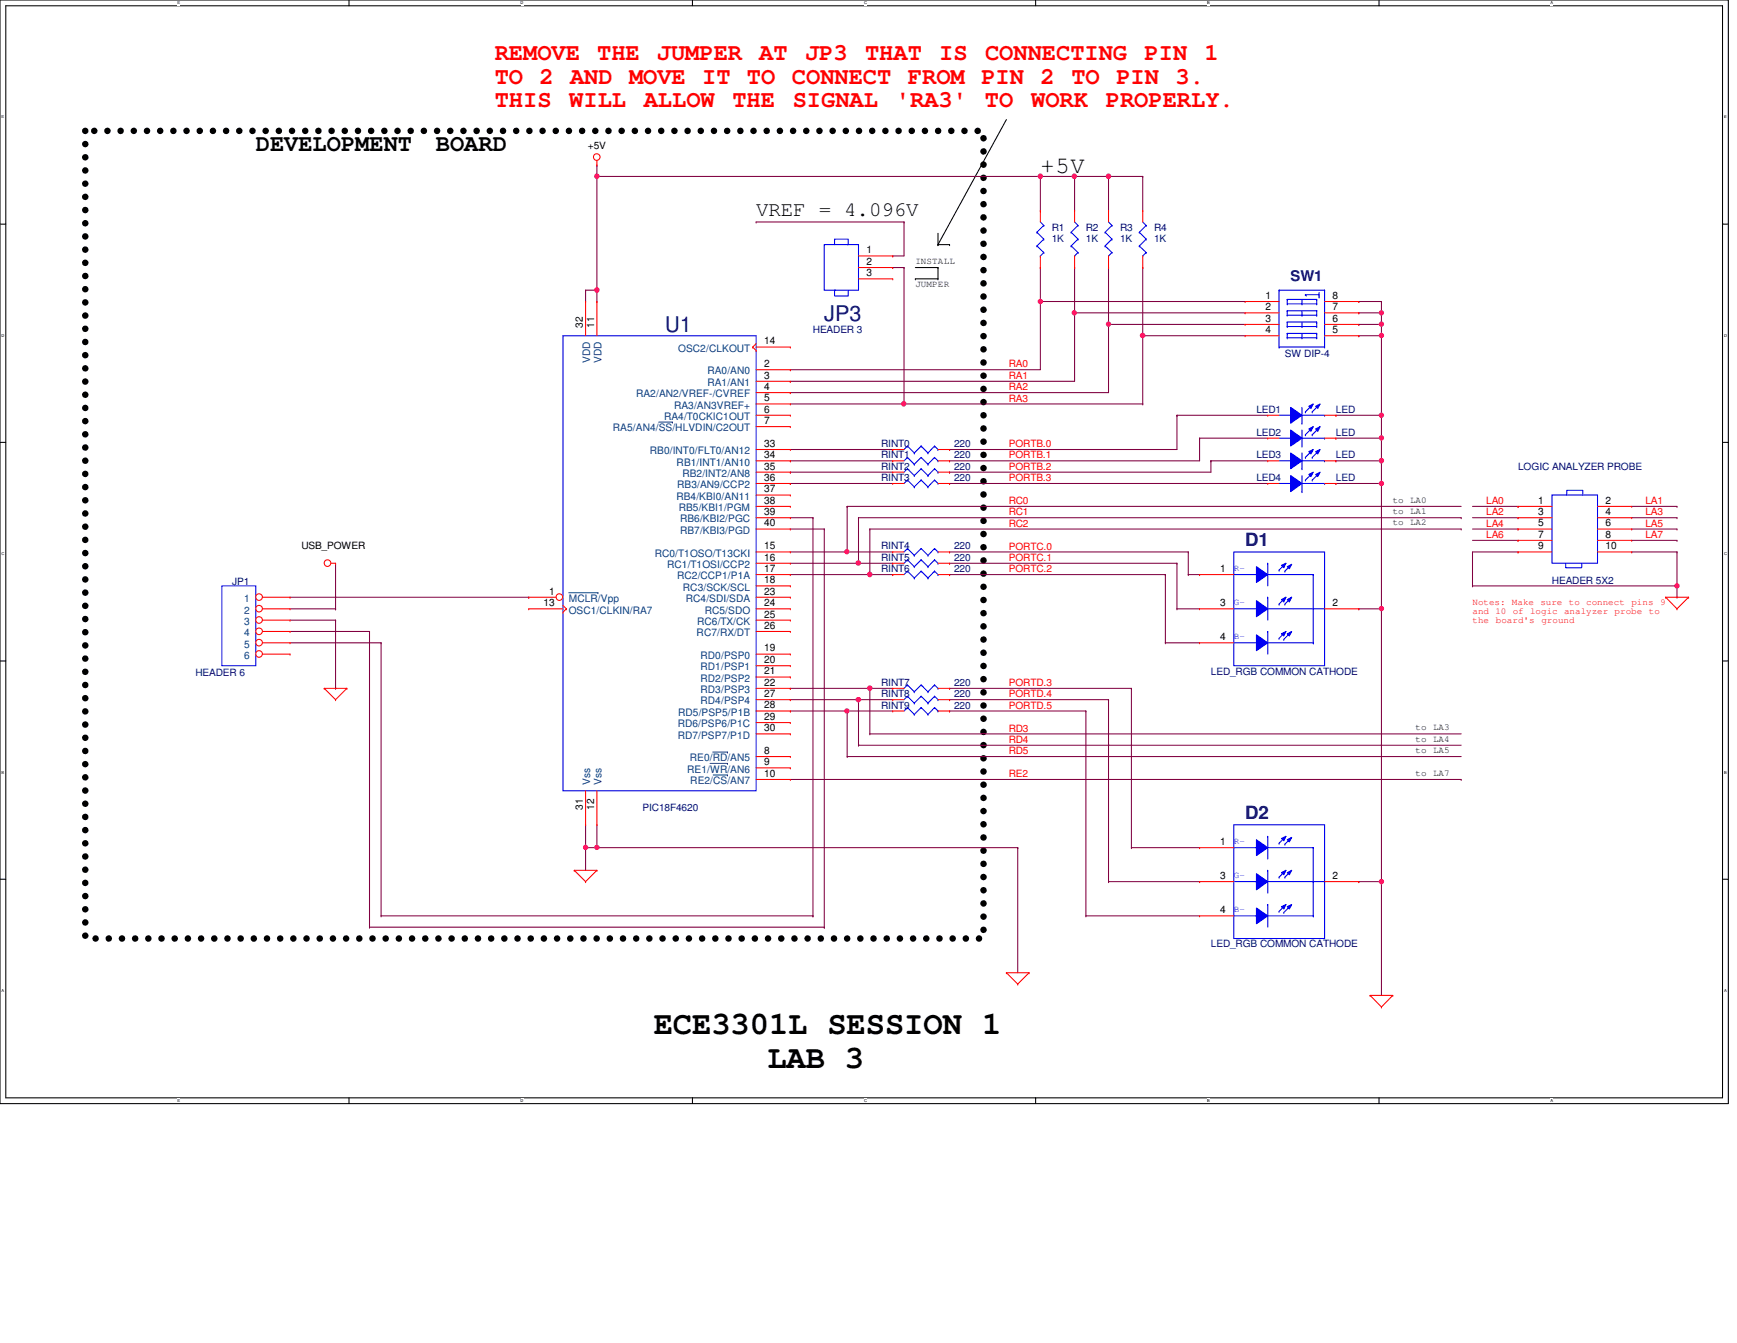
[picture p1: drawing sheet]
<svg xmlns="http://www.w3.org/2000/svg" width="279mm" height="216mm" viewBox="0 0 279 216" stroke-linecap="round" stroke-linejoin="round" font-family="sans-serif">
<path d="M0 0h278v177.4h-278zM.9 .9h276.2v175.6h-276.2z" fill="none" stroke="#000" stroke-width=".17"/>
<g fill="#fff">
<path d="M28.5 .1h.5v.7h-.5z"/>
<path d="M28.5 176.6h.5v.7h-.5z"/>
</g>
<path d="M56.1 0v.9M56.1 176.5v.9" fill="none" stroke="#000" stroke-width=".17"/>
<g fill="#fff">
<path d="M83.7 .1h.5v.7h-.5z"/>
<path d="M83.7 176.6h.5v.7h-.5z"/>
</g>
<path d="M111.4 0v.9M111.4 176.5v.9" fill="none" stroke="#000" stroke-width=".17"/>
<g fill="#fff">
<path d="M139 .1h.4v.7h-.4z"/>
<path d="M139 176.6h.4v.7h-.4z"/>
</g>
<path d="M166.6 0v.9M166.6 176.5v.9" fill="none" stroke="#000" stroke-width=".17"/>
<g fill="#fff">
<path d="M194.2 .1h.4v.7h-.4z"/>
<path d="M194.2 176.6h.4v.7h-.4z"/>
</g>
<path d="M221.8 0v.9M221.8 176.5v.9" fill="none" stroke="#000" stroke-width=".17"/>
<g fill="#fff">
<path d="M249.4 .1h.4v.7h-.4z"/>
<path d="M249.4 176.6h.4v.7h-.4z"/>
<path d="M.3 18.5h.4v.7h-.4z"/>
<path d="M277.3 18.5h.4v.7h-.4z"/>
<path d="M.3 53.6h.4v.7h-.4z"/>
<path d="M277.3 53.6h.5v.7h-.5z"/>
</g>
<path d="M0 36h.9M277.1 36h.9" fill="none" stroke="#000" stroke-width=".17"/>
<g fill="#fff">
<path d="M.3 88.6h.4v.8h-.4z"/>
<path d="M277.3 88.6h.5v.8h-.5z"/>
</g>
<path d="M0 71.1h.9M277.1 71.1h.9" fill="none" stroke="#000" stroke-width=".17"/>
<g fill="#fff">
<path d="M.3 123.8h.4v.7h-.4z"/>
<path d="M277.3 123.8h.4v.7h-.4z"/>
</g>
<path d="M0 106.3h.9M277.1 106.3h.9" fill="none" stroke="#000" stroke-width=".17"/>
<g fill="#fff">
<path d="M.3 158.9h.3v.7h-.3z"/>
<path d="M277.3 158.9h.4v.7h-.4z"/>
</g>
<g fill="none" stroke="#000" stroke-width=".17">
<path d="M161.9 19.2l-11 20.1M150.9 39.3h.1M150.9 37.5v1.8M150.9 39.3h1.8M152.7 39.3h.1M147.2 44.8h.1M147.2 43h3.7M147.2 44.8h3.7M150.9 43h.1M150.9 44.8h.1M150.9 43v1.8M0 141.4h.9"/>
<path d="M277.1 141.4h.9"/>
</g>
<path d="M13.7 21h144.5v129.9h-144.5z" fill="none" stroke="#000" stroke-width="1.1" stroke-dasharray="0 2.1"/>
<path d="M136.3 81.4h.1M136.3 88.7h.1M136.3 81.4v7.3M136.3 88.7h7.3" fill="none" stroke="#800040" stroke-width=".17"/>
<circle cx="136.2" cy="88.7" r=".34" fill="#f0f"/>
<circle cx="136.2" cy="88.7" r=".34" fill="none" stroke="#f0f" stroke-width=".17"/>
<path d="M136.3 81.4h.1M136.3 81.4h98.7M138.1 83.2h.1M138.1 83.2v7.4" fill="none" stroke="#800040" stroke-width=".17"/>
<circle cx="138.1" cy="90.5" r=".36" fill="#f0f"/>
<circle cx="138.1" cy="90.5" r=".36" fill="none" stroke="#f0f" stroke-width=".17"/>
<g fill="none" stroke="#800040" stroke-width=".17">
<path d="M138.1 90.6h5.5M138.1 83.2h96.9M139.9 85h.1M139.9 85v7.4h3.7M139.9 85h95.1M143.6 90.6h.1M143.6 92.4h.1M191.1 88.7h.1M191.1 92.4h.1M191.1 92.4h1.9M191.1 88.7v3.7M235 83.2h.1"/>
<path d="M235 85h.1M236.9 83.2h7.3M236.9 85h7.3M236.9 81.4h7.3M236.9 86.9h7.3M236.9 88.7h7.3M244.2 81.4h.1M244.2 83.2h.1M244.2 85h.1M244.2 86.9h.1M244.2 88.7h.1M262.5 83.2h7.2"/>
<path d="M262.5 85h7.2M262.5 81.4h7.2M262.5 86.9h7.2M262.5 88.7h7.2M269.7 81.4h.1M269.7 83.2h.1M269.7 85h.1M269.7 86.9h.1M269.7 88.7h.1M269.7 94.2h.1M269.7 88.7v5.5"/>
</g>
<circle cx="269.7" cy="94.2" r=".34" fill="#f0f"/>
<circle cx="269.7" cy="94.2" r=".34" fill="none" stroke="#f0f" stroke-width=".17"/>
<path d="M236.9 94.2h.1M236.9 88.7v5.5M236.9 94.2h32.8M269.7 94.2h.1M269.7 96h.1M269.7 94.2v1.8M127.1 110.7h.1M127.1 110.7h12.8" fill="none" stroke="#800040" stroke-width=".17"/>
<circle cx="139.9" cy="110.6" r=".35" fill="#f0f"/>
<circle cx="139.9" cy="110.6" r=".35" fill="none" stroke="#f0f" stroke-width=".17"/>
<g fill="none" stroke="#800040" stroke-width=".17">
<path d="M94.2 46.7h.1M94.2 46.7v1.8M96 48.5h.1M96 46.7v1.8M167.3 48.5h.1M167.3 48.5h33M172.8 50.3h.1M172.8 50.3h27.5M178.3 52.2h.1M178.3 52.2h22M183.8 54h.1M183.8 54h16.5"/>
<path d="M46.7 97.9h7.3M54 97.9h.1M132.6 85v64.1M46.7 103.3h14.6M59.4 101.5v47.6M61.3 103.3h.1M61.3 103.3v43.9M127.1 112.5h.1M127.1 114.3h.1M127.1 112.5h11M127.1 114.3h9.2M94.2 136.3h.1"/>
<path d="M94.2 132.6v3.7M96 136.3h.1M96 132.6v3.7M163.7 136.3h.1M163.7 136.3v20.1M59.4 149.1h.1M61.3 147.2h.1M61.3 147.2h69.5M130.8 147.2h.1M132.6 149.1h.1"/>
</g>
<circle cx="94.2" cy="136.2" r=".34" fill="#f0f"/>
<circle cx="94.2" cy="136.2" r=".34" fill="none" stroke="#f0f" stroke-width=".17"/>
<g fill="none" stroke="#800040" stroke-width=".17">
<path d="M94.2 46.7h1.8M96 46.7h.1M46.7 99.7h7.3M46.7 96h38.3M54 99.7h.1M54 97.9h.1M54 90.6v7.3M54 99.7v11M85 96h.1M127.1 83.2h3.7M127.1 85h5.5M130.8 83.2h.1"/>
<path d="M130.8 83.2v64M132.6 85h.1M46.7 101.5h12.7M54 110.7h.1M59.4 101.5h.1M94.2 136.3h69.5M96 136.3h.1M163.7 136.3h.1M59.4 149.1h73.2M130.8 147.2h.1M132.6 149.1h.1"/>
</g>
<circle cx="96" cy="136.2" r=".34" fill="#f0f"/>
<circle cx="96" cy="136.2" r=".34" fill="none" stroke="#f0f" stroke-width=".17"/>
<path d="M127.1 92.4h12.8M139.9 92.4h.1M152.7 88.7h.1M152.7 88.7h38.4" fill="none" stroke="#800040" stroke-width=".17"/>
<circle cx="139.9" cy="92.3" r=".35" fill="#f0f"/>
<circle cx="139.9" cy="92.3" r=".35" fill="none" stroke="#f0f" stroke-width=".17"/>
<path d="M96 28.4h.1M96 28.4v18.3M127.1 88.7h9.2M127.1 90.6h11M136.3 88.7h.1M138.1 90.6h.1M152.7 92.4h.1M152.7 90.6h.1M152.7 92.4h34.8M152.7 90.6h36.6M218.6 97.9h.1M218.6 97.9h3.6" fill="none" stroke="#800040" stroke-width=".17"/>
<circle cx="96" cy="46.6" r=".35" fill="#f0f"/>
<circle cx="96" cy="46.6" r=".35" fill="none" stroke="#f0f" stroke-width=".17"/>
<g fill="none" stroke="#800040" stroke-width=".17">
<path d="M127.1 74.1h.1M127.1 77.7h.1M127.1 72.3h16.5M127.1 74.1h16.5M127.1 77.7h16.5M143.6 72.3h.1M152.7 72.3h.1M152.7 77.7h.1M152.7 72.3h36.6M152.7 77.7h51.2M214.9 70.4h.1M214.9 77.7h.1"/>
<path d="M214.9 74.1h.1M214.9 70.4h7.3M214.9 77.7h7.3M222.2 70.4h.1M222.2 70.4v3.7h-7.3"/>
</g>
<circle cx="222.2" cy="74.1" r=".35" fill="#f0f"/>
<circle cx="222.2" cy="74.1" r=".35" fill="none" stroke="#f0f" stroke-width=".17"/>
<path d="M152.7 75.9h.1M152.7 75.9h42.1M193 70.4h.1M193 70.4h10.9M214.9 66.8h.1M214.9 66.8h7.3M222.2 74.1h.1M222.2 66.8h.1M222.2 66.8v3.6M222.2 74.1v3.6" fill="none" stroke="#800040" stroke-width=".17"/>
<circle cx="222.2" cy="70.4" r=".34" fill="#f0f"/>
<circle cx="222.2" cy="70.4" r=".34" fill="none" stroke="#f0f" stroke-width=".17"/>
<circle cx="222.2" cy="66.8" r=".34" fill="#f0f"/>
<circle cx="222.2" cy="66.8" r=".34" fill="none" stroke="#f0f" stroke-width=".17"/>
<path d="M218.6 48.5h.1M218.6 52.2h.1M218.6 54h.1M218.6 50.3h.1M218.6 48.5h3.6M218.6 52.2h3.6M218.6 54h3.6M222.2 48.5h.1M222.2 48.5v1.8h-3.6M127.1 75.9h.1M127.1 75.9h16.5" fill="none" stroke="#800040" stroke-width=".17"/>
<circle cx="222.2" cy="50.3" r=".34" fill="#f0f"/>
<circle cx="222.2" cy="50.3" r=".34" fill="none" stroke="#f0f" stroke-width=".17"/>
<path d="M167.3 48.5h.1M167.3 48.5v10.9M172.8 50.3h.1M172.8 50.3v11M178.3 52.2h.1M178.3 52.2v10.9M183.8 54h.1M183.8 54v10.9M222.2 50.3h.1M222.2 52.2h.1M222.2 50.3v3.7" fill="none" stroke="#800040" stroke-width=".17"/>
<circle cx="222.2" cy="53.9" r=".34" fill="#f0f"/>
<circle cx="222.2" cy="53.9" r=".34" fill="none" stroke="#f0f" stroke-width=".17"/>
<circle cx="222.2" cy="52.1" r=".34" fill="#f0f"/>
<circle cx="222.2" cy="52.1" r=".34" fill="none" stroke="#f0f" stroke-width=".17"/>
<path d="M167.3 28.4h.1M167.3 28.4v5.5M167.3 28.4h11M172.8 28.4h.1M172.8 28.4v5.5" fill="none" stroke="#800040" stroke-width=".17"/>
<circle cx="178.3" cy="28.3" r=".35" fill="#f0f"/>
<circle cx="178.3" cy="28.3" r=".35" fill="none" stroke="#f0f" stroke-width=".17"/>
<circle cx="172.8" cy="28.3" r=".35" fill="#f0f"/>
<circle cx="172.8" cy="28.3" r=".35" fill="none" stroke="#f0f" stroke-width=".17"/>
<g fill="none" stroke="#800040" stroke-width=".17">
<path d="M178.3 28.4h.1M178.3 28.4v5.5M178.3 28.4h5.5M183.8 28.4h.1M183.8 28.4v5.5M127.1 59.4h.1M127.1 59.4h40.2M222.2 54h.1M222.2 54v12.8M127.1 61.3h.1M127.1 63.1h.1M127.1 61.3h45.7"/>
<path d="M127.1 63.1h51.2M127.1 64.9h18.3M145.4 64.9h.1"/>
</g>
<circle cx="145.4" cy="64.9" r=".35" fill="#f0f"/>
<circle cx="145.4" cy="64.9" r=".35" fill="none" stroke="#f0f" stroke-width=".17"/>
<path d="M222.2 77.7h.1M222.2 77.7v20.2" fill="none" stroke="#800040" stroke-width=".17"/>
<circle cx="222.2" cy="97.8" r=".34" fill="#f0f"/>
<circle cx="222.2" cy="97.8" r=".34" fill="none" stroke="#f0f" stroke-width=".17"/>
<circle cx="222.2" cy="77.7" r=".34" fill="#f0f"/>
<circle cx="222.2" cy="77.7" r=".34" fill="none" stroke="#f0f" stroke-width=".17"/>
<g fill="none" stroke="#800040" stroke-width=".17">
<path d="M178.3 43h.1M178.3 43v9.2M152.7 74.1h.1M189.3 66.8h.1M189.3 66.8v5.5M189.3 66.8h14.6M193 70.4h.1M193 70.4v3.7h-40.3M194.8 74.1h.1M194.8 74.1v1.8M194.8 74.1h9.1M187.5 92.4h.1"/>
<path d="M187.5 92.4v10.9M189.3 90.6h.1M189.3 97.9h.1M189.3 90.6v7.3M189.3 97.9h3.7M187.5 103.3h.1M187.5 103.3h5.5"/>
</g>
<circle cx="178.3" cy="52.1" r=".34" fill="#f0f"/>
<circle cx="178.3" cy="52.1" r=".34" fill="none" stroke="#f0f" stroke-width=".17"/>
<path d="M172.8 43h.1M172.8 43v7.3" fill="none" stroke="#800040" stroke-width=".17"/>
<circle cx="172.8" cy="50.3" r=".34" fill="#f0f"/>
<circle cx="172.8" cy="50.3" r=".34" fill="none" stroke="#f0f" stroke-width=".17"/>
<path d="M183.8 43h.1M183.8 43v11" fill="none" stroke="#800040" stroke-width=".17"/>
<circle cx="183.8" cy="53.9" r=".36" fill="#f0f"/>
<circle cx="183.8" cy="53.9" r=".36" fill="none" stroke="#f0f" stroke-width=".17"/>
<path d="M167.3 43h.1M167.3 43v5.5" fill="none" stroke="#800040" stroke-width=".17"/>
<circle cx="167.3" cy="48.5" r=".34" fill="#f0f"/>
<circle cx="167.3" cy="48.5" r=".34" fill="none" stroke="#f0f" stroke-width=".17"/>
<path d="M96 28.4h.1M96 28.4h71.3" fill="none" stroke="#800040" stroke-width=".17"/>
<circle cx="167.3" cy="28.3" r=".35" fill="#f0f"/>
<circle cx="167.3" cy="28.3" r=".35" fill="none" stroke="#f0f" stroke-width=".17"/>
<circle cx="96" cy="28.3" r=".35" fill="#f0f"/>
<circle cx="96" cy="28.3" r=".35" fill="none" stroke="#f0f" stroke-width=".17"/>
<path d="M96 26.5h.1M96 26.5v1.9M222.2 97.9h.1M222.2 97.9v62.1M94.2 136.3h.1M94.2 136.3v3.6M218.6 141.7h.1M218.6 141.7h3.6M222.2 141.7h.1" fill="none" stroke="#800040" stroke-width=".17"/>
<circle cx="222.2" cy="141.7" r=".34" fill="#f0f"/>
<circle cx="222.2" cy="141.7" r=".34" fill="none" stroke="#f0f" stroke-width=".17"/>
<g fill="none" stroke="#800040" stroke-width=".17">
<path d="M138.1 119.8h.1M138.1 112.5h.1M138.1 119.8h96.9M138.1 112.5h5.5M139.9 118h.1M139.9 110.7h.1M139.9 118h95.1M139.9 110.7h3.7M174.7 114.3h.1M174.7 114.3v32.9M136.3 121.6h.1M136.3 121.6h98.7"/>
<path d="M182 136.3h.1M182 136.3h11M174.7 147.2h.1M174.7 147.2h18.3M178.3 141.7h.1M178.3 141.7h14.7"/>
</g>
<circle cx="138.1" cy="112.5" r=".36" fill="#f0f"/>
<circle cx="138.1" cy="112.5" r=".36" fill="none" stroke="#f0f" stroke-width=".17"/>
<path d="M136.3 114.3h.1M136.3 114.3h7.3" fill="none" stroke="#800040" stroke-width=".17"/>
<circle cx="136.2" cy="114.3" r=".34" fill="#f0f"/>
<circle cx="136.2" cy="114.3" r=".34" fill="none" stroke="#f0f" stroke-width=".17"/>
<g fill="none" stroke="#800040" stroke-width=".17">
<path d="M121.6 35.7h.1M121.6 35.7h23.8M145.4 35.7h.1M145.4 35.7v5.4h-1.8M143.6 41.1h.1M143.6 43h.1M143.6 43h1.8M145.4 43h.1M145.4 43v21.9h38.4M183.8 64.9h.1M136.3 114.3h.1M136.3 114.3v7.3"/>
<path d="M138.1 112.5h.1M138.1 112.5v7.3M139.9 110.7h.1M139.9 110.7v7.3M152.7 110.7h.1M152.7 114.3h.1M152.7 112.5h.1M152.7 110.7h29.3M152.7 114.3h22M152.7 112.5h25.6M178.3 112.5h.1M178.3 112.5v29.2"/>
<path d="M182 110.7h.1M182 110.7v25.6M127.1 125.3h107.9M235 125.3h.1"/>
</g>
<g fill="none" stroke="#f00" stroke-width=".17">
<path d="M96 26.5h.1M96 25.8v.7M138.1 41.1h5.5M138.1 43h5.5M138.1 44.8h5.5M143.6 41.1h.1M143.6 43h.1M143.6 44.8h.1M200.3 48.5h.1M200.3 50.3h.1M200.3 52.2h.1M200.3 54h.1"/>
<path d="M200.3 48.5h5.4M200.3 50.3h5.4M200.3 52.2h5.4M200.3 54h5.4M213.1 48.5h5.5M213.1 50.3h5.5M213.1 52.2h5.5M213.1 54h5.5M218.6 48.5h.1M218.6 50.3h.1M218.6 52.2h.1M218.6 54h.1"/>
<path d="M143.6 74.1h.1M143.6 74.1h1.8M150.9 74.1h1.8M152.7 74.1h.1M53.3 90.6h.7M54 90.6h.1M267.9 96h.1M267.9 96h3.7M267.9 96l1.8 1.9M269.7 97.9h.1M271.6 96h.1M271.6 96l-1.9 1.9"/>
<path d="M52.2 110.7h.1M52.2 110.7h3.6M52.2 110.7l1.8 1.8M54 112.5h.1M55.8 110.7h.1M55.8 110.7l-1.8 1.8M143.6 114.3h.1M143.6 114.3h1.8M150.9 114.3h1.8M152.7 114.3h.1M92.4 139.9h.1M92.4 139.9h3.6"/>
<path d="M92.4 139.9l1.8 1.8M96 139.9h.1M96 139.9l-1.8 1.8M94.2 141.7h.1M161.9 156.4h.1M161.9 156.4h3.6M161.9 156.4l1.8 1.8M163.7 158.2h.1M165.5 156.4h.1M165.5 156.4l-1.8 1.8M220.4 160h.1M220.4 160h3.6"/>
<path d="M220.4 160l1.8 1.9M222.2 161.9h.1M224 160h.1M224 160l-1.8 1.9"/>
<circle cx="96" cy="25.2" r=".54"/>
<circle cx="52.7" cy="90.5" r=".54"/>
</g>
<g fill="none" stroke="#00f" stroke-width=".17">
<path d="M132.6 39.3h5.5v7.4h-5.5zM134.2 39.3v-.9h2.2v.9h-.1M134.5 46.7h-.3v.9h2.2v-.9M205.7 55.8h.1M205.7 46.7h.1M205.7 46.7v9.1M205.7 55.8h7.4M205.7 46.7h7.4M207.1 48.9h.1M207.1 48.1h.1M207.1 50.7h.1M207.1 50h.1"/>
<path d="M207.1 52.5h.1M207.1 51.8h.1M207.1 54.3h.1M207.1 53.6h.1M207.1 48.1h4.7M207.1 48.9h4.7M207.1 48.1v.8M207.1 50v.7M207.1 51.8v.7M207.1 53.6v.7M207.1 50h4.7M207.1 50.7h4.7"/>
<path d="M207.1 51.8h4.7M207.1 52.5h4.7M207.1 53.6h4.7M207.1 54.3h4.7M209.4 48.9h.1M209.4 50.7h.1M209.4 52.5h.1M209.4 54.3h.1M209.4 48.1v.8M209.4 50v.7M209.4 51.8v.7M209.4 53.6v.7"/>
<path d="M210 47.4h.1M210 47.4l.1 .2M210 47.4h2.2M211.8 48.1h.1M211.8 48.9h.1M211.8 50h.1M211.8 50.7h.1M211.8 51.8h.1M211.8 52.5h.1M211.8 53.6h.1M211.8 54.3h.1M211.8 48.1v.8"/>
<path d="M211.8 50v.7M211.8 51.8v.7M211.8 53.6v.7M212.2 47.4h.1M212.2 47.8h.1M212.2 47v.8M213.1 55.8h.1M213.1 46.7h.1M213.1 46.7v9.1M146 73.5h.1M146 73.5l-.6 .6M146 73.5l1.1 1.1"/>
<path d="M147.1 74.6h.1M148.2 73.5h.1M148.2 73.5l-1.1 1.1M148.2 73.5l1.1 1.1M149.3 74.6h.1M150.3 73.5h.1M150.3 73.5l-1 1.1M150.3 73.5l.6 .6M150.9 74.1h.1M205.7 74.1h1.9M207.6 74.1h.1M209.4 75.4h.1"/>
<path d="M209.4 72.8v2.6M209.4 74.1h3.7M213.1 74.1h.1M146 113.7h.1M146 113.7l-.6 .6M146 113.7l1.1 1.2M147.1 114.9h.1M148.2 113.7h.1M148.2 113.7l-1.1 1.2M148.2 113.7l1.1 1.2M149.3 114.9h.1M150.3 113.7h.1"/>
<path d="M150.3 113.7l-1 1.2M150.3 113.7l.6 .6M150.9 114.3h.1"/>
</g>
<path d="M207.6 72.8l1.8 1.3-1.8 1.3z" fill-rule="evenodd" fill="#00f"/>
<path d="M207.6 72.8l1.8 1.3-1.8 1.3z" fill="none" stroke="#00f" stroke-width=".17"/>
<path d="M211.6 72.6l.7-.3-.3 .7z" fill-rule="evenodd" fill="#00f"/>
<path d="M211.6 72.6l.7-.3-.3 .7z" fill="none" stroke="#00f" stroke-width=".17"/>
<path d="M210.5 72.6l.7-.3-.3 .7z" fill-rule="evenodd" fill="#00f"/>
<path d="M210 73.5h.1M210.5 72.6l.7-.3-.3 .7zM211.1 73.5h.1M211.1 72.4l-1.1 1.1M212.2 72.4l-1.1 1.1M35.7 94.2h5.4v12.8h-5.4z" fill="none" stroke="#00f" stroke-width=".17"/>
<path d="M203.9 74.1h.1M203.9 74.1h1.8M213.1 74.1h1.8M214.9 74.1h.1" fill="none" stroke="#f00" stroke-width=".17"/>
<circle cx="41.7" cy="96" r=".54" fill="#fff"/>
<g fill="none" stroke="#f00" stroke-width=".17">
<path d="M42.2 96h4.5M46.7 96h.1"/>
<circle cx="41.7" cy="96" r=".54"/>
</g>
<circle cx="41.7" cy="97.8" r=".54" fill="#fff"/>
<g fill="none" stroke="#f00" stroke-width=".17">
<path d="M42.2 97.9h4.5M46.7 97.9h.1"/>
<circle cx="41.7" cy="97.8" r=".54"/>
</g>
<circle cx="41.7" cy="99.7" r=".54" fill="#fff"/>
<g fill="none" stroke="#f00" stroke-width=".17">
<path d="M42.2 99.7h4.5M46.7 99.7h.1"/>
<circle cx="41.7" cy="99.7" r=".54"/>
</g>
<circle cx="41.7" cy="101.5" r=".54" fill="#fff"/>
<g fill="none" stroke="#f00" stroke-width=".17">
<path d="M42.2 101.5h4.5M46.7 101.5h.1"/>
<circle cx="41.7" cy="101.5" r=".54"/>
</g>
<circle cx="41.7" cy="103.3" r=".54" fill="#fff"/>
<g fill="none" stroke="#f00" stroke-width=".17">
<path d="M42.2 103.3h4.5M46.7 103.3h.1"/>
<circle cx="41.7" cy="103.3" r=".54"/>
</g>
<circle cx="41.7" cy="105.1" r=".54" fill="#fff"/>
<g fill="none" stroke="#f00" stroke-width=".17">
<path d="M143.6 77.7h.1M143.6 75.9h.1M143.6 72.3h.1M143.6 77.7h1.8M143.6 75.9h1.8M143.6 72.3h1.8M150.9 77.7h1.8M150.9 75.9h1.8M150.9 72.3h1.8M152.7 77.7h.1M152.7 75.9h.1M152.7 72.3h.1"/>
<path d="M42.2 105.2h4.5M46.7 105.2h.1"/>
<circle cx="41.7" cy="105.1" r=".54"/>
</g>
<g fill="none" stroke="#00f" stroke-width=".17">
<path d="M146 77.2h.1M146 75.4h.1M146 71.7h.1M146 77.2l-.6 .5M146 77.2l1.1 1.1M146 75.4l-.6 .5M146 75.4l1.1 1.1M146 71.7l-.6 .6M146 71.7l1.1 1.1M147.1 78.3h.1M147.1 76.5h.1M147.1 72.8h.1"/>
<path d="M148.2 77.2h.1M148.2 75.4h.1M148.2 71.7h.1M148.2 77.2l-1.1 1.1M148.2 77.2l1.1 1.1M148.2 75.4l-1.1 1.1M148.2 75.4l1.1 1.1M148.2 71.7l-1.1 1.1M148.2 71.7l1.1 1.1M149.3 78.3h.1M149.3 76.5h.1M149.3 72.8h.1"/>
<path d="M150.3 77.2h.1M150.3 75.4h.1M150.3 71.7h.1M150.3 77.2l-1 1.1M150.3 77.2l.6 .5M150.3 75.4l-1 1.1M150.3 75.4l.6 .5M150.3 71.7l-1 1.1M150.3 71.7l.6 .6M150.9 77.7h.1M150.9 75.9h.1M150.9 72.3h.1"/>
</g>
<path d="M202.1 91.1l1.8 1.3-1.8 1.2z" fill-rule="evenodd" fill="#00f"/>
<path d="M202.1 91.1l1.8 1.3-1.8 1.2z" fill="none" stroke="#00f" stroke-width=".17"/>
<path d="M206.1 90.9l.7-.3-.3 .7z" fill-rule="evenodd" fill="#00f"/>
<path d="M205.7 91.7h.1M206.1 90.9l.7-.3-.3 .7zM206.8 90.6l-1.1 1.1" fill="none" stroke="#00f" stroke-width=".17"/>
<path d="M207.1 91.1l.7-.4-.4 .7z" fill-rule="evenodd" fill="#00f"/>
<path d="M198.5 92.4h12.7M203.9 90.6h.1M203.9 90.6v3.6M207.1 91.1l.7-.4-.4 .7zM211.2 92.4h.1M205.7 102.6h.1M206.8 101.5l-1.1 1.1" fill="none" stroke="#00f" stroke-width=".17"/>
<path d="M202.1 96.6l1.8 1.3-1.8 1.2z" fill-rule="evenodd" fill="#00f"/>
<path d="M202.1 96.6l1.8 1.3-1.8 1.2z" fill="none" stroke="#00f" stroke-width=".17"/>
<path d="M202.1 102.1l1.8 1.2-1.8 1.3z" fill-rule="evenodd" fill="#00f"/>
<path d="M198.5 97.9h12.7M206.7 97.1h.1M207.8 96l-1.1 1.1M211.2 97.9h.1M198.5 103.3h12.7M202.1 102.1l1.8 1.2-1.8 1.3zM206.5 102.8h.1M207.6 101.7l-1.1 1.1M211.2 103.3h.1" fill="none" stroke="#00f" stroke-width=".17"/>
<path d="M206.1 96.4l.7-.4-.3 .8z" fill-rule="evenodd" fill="#00f"/>
<path d="M206.1 96.4l.7-.4-.3 .8z" fill="none" stroke="#00f" stroke-width=".17"/>
<path d="M207.1 96.4l.7-.4-.4 .8z" fill-rule="evenodd" fill="#00f"/>
<path d="M207.1 96.4l.7-.4-.4 .8z" fill="none" stroke="#00f" stroke-width=".17"/>
<path d="M206.1 101.9l.7-.4-.3 .7z" fill-rule="evenodd" fill="#00f"/>
<path d="M206.1 101.9l.7-.4-.3 .7z" fill="none" stroke="#00f" stroke-width=".17"/>
<path d="M207.1 101.9l.7-.4-.4 .7z" fill-rule="evenodd" fill="#00f"/>
<g fill="none" stroke="#00f" stroke-width=".17">
<path d="M205.7 77.7h1.9M207.6 77.7h.1M209.4 79h.1M209.4 76.5v2.5M209.4 77.7h3.7M213.1 77.7h.1M198.5 88.7h14.6v18.3h-14.6zM203.9 96h.1M203.9 96v3.7M205.7 97.1h.1M206.7 91.8h.1M206.8 96l-1.1 1.1"/>
<path d="M207.8 90.7l-1.1 1.1M211.2 92.4v10.9M211.2 97.9h1.9M213.1 97.9h.1M203.9 101.5h.1M203.9 101.5v3.7M207.1 101.9l.7-.4-.4 .7zM211.2 103.3h.1"/>
</g>
<path d="M193 92.4h.1M193 97.9h.1M193 92.4h5.5M193 97.9h5.5M213.1 97.9h5.5M218.6 97.9h.1M193 103.3h.1M193 103.3h5.5" fill="none" stroke="#f00" stroke-width=".17"/>
<path d="M207.6 76.5l1.8 1.2-1.8 1.3z" fill-rule="evenodd" fill="#00f"/>
<path d="M207.6 76.5l1.8 1.2-1.8 1.3z" fill="none" stroke="#00f" stroke-width=".17"/>
<path d="M211.6 76.3l.7-.4-.3 .7z" fill-rule="evenodd" fill="#00f"/>
<path d="M211.6 76.3l.7-.4-.3 .7z" fill="none" stroke="#00f" stroke-width=".17"/>
<path d="M210.5 76.3l.7-.4-.3 .7z" fill-rule="evenodd" fill="#00f"/>
<g fill="none" stroke="#00f" stroke-width=".17">
<path d="M210 77.2h.1M210.5 76.3l.7-.4-.3 .7zM211.1 77.2h.1M211.1 76.1l-1.1 1.1M212.2 76.1l-1.1 1.1M146 91.8h.1M146 91.8l-.6 .6M146 91.8l1.1 1.1M147.1 92.9h.1M148.2 91.8h.1M148.2 91.8l-1.1 1.1M148.2 91.8l1.1 1.1"/>
<path d="M149.3 92.9h.1M150.3 91.8h.1M150.3 91.8l-1 1.1M150.3 91.8l.6 .6M150.9 92.4h.1"/>
</g>
<path d="M203.9 77.7h.1M203.9 77.7h1.8M213.1 77.7h1.8M214.9 77.7h.1M143.6 92.4h.1M143.6 92.4h1.8M150.9 92.4h1.8M152.7 92.4h.1" fill="none" stroke="#f00" stroke-width=".17"/>
<path d="M202.1 135l1.8 1.3-1.8 1.2z" fill-rule="evenodd" fill="#00f"/>
<path d="M202.1 135l1.8 1.3-1.8 1.2z" fill="none" stroke="#00f" stroke-width=".17"/>
<path d="M206.1 134.8l.7-.3-.3 .7z" fill-rule="evenodd" fill="#00f"/>
<path d="M205.7 135.6h.1M206.1 134.8l.7-.3-.3 .7zM206.8 134.5l-1.1 1.1" fill="none" stroke="#00f" stroke-width=".17"/>
<path d="M207.1 135l.7-.4-.4 .7z" fill-rule="evenodd" fill="#00f"/>
<path d="M198.5 136.3h12.7M203.9 134.5h.1M203.9 134.5v3.6M207.1 135l.7-.4-.4 .7zM211.2 136.3h.1M205.7 146.5h.1M206.8 145.4l-1.1 1.1" fill="none" stroke="#00f" stroke-width=".17"/>
<path d="M202.1 140.5l1.8 1.2-1.8 1.3z" fill-rule="evenodd" fill="#00f"/>
<path d="M202.1 140.5l1.8 1.2-1.8 1.3z" fill="none" stroke="#00f" stroke-width=".17"/>
<path d="M202.1 146l1.8 1.2-1.8 1.3z" fill-rule="evenodd" fill="#00f"/>
<path d="M207.8 139.9l-1.1 1.1M198.5 141.7h12.7M198.5 147.2h12.7M202.1 146l1.8 1.2-1.8 1.3zM206.5 146.7h.1M206.7 141h.1M207.6 145.6l-1.1 1.1M211.2 141.7h.1M211.2 147.2h.1" fill="none" stroke="#00f" stroke-width=".17"/>
<path d="M206.1 140.3l.7-.4-.3 .7z" fill-rule="evenodd" fill="#00f"/>
<path d="M206.1 140.3l.7-.4-.3 .7z" fill="none" stroke="#00f" stroke-width=".17"/>
<path d="M207.1 140.3l.7-.4-.4 .7z" fill-rule="evenodd" fill="#00f"/>
<path d="M207.1 140.3l.7-.4-.4 .7z" fill="none" stroke="#00f" stroke-width=".17"/>
<path d="M206.1 145.8l.7-.4-.3 .7z" fill-rule="evenodd" fill="#00f"/>
<path d="M206.1 145.8l.7-.4-.3 .7z" fill="none" stroke="#00f" stroke-width=".17"/>
<path d="M207.1 145.8l.7-.4-.4 .7z" fill-rule="evenodd" fill="#00f"/>
<g fill="none" stroke="#00f" stroke-width=".17">
<path d="M90.6 54h31v73.1h-31zM198.5 132.6h14.6v18.3h-14.6zM203.9 139.9h.1M203.9 139.9v3.7M206.7 135.7h.1M206.8 139.9l-1.1 1.1M207.8 134.6l-1.1 1.1M211.2 136.3v10.9M203.9 145.4h.1M203.9 145.4v3.7M205.7 141h.1M207.1 145.8l.7-.4-.4 .7z"/>
<path d="M211.2 147.2h.1M211.2 141.7h1.9M213.1 141.7h.1"/>
</g>
<path d="M193 136.3h.1M193 136.3h5.5M193 141.7h.1M193 147.2h.1M193 141.7h5.5M193 147.2h5.5M213.1 141.7h5.5M218.6 141.7h.1" fill="none" stroke="#f00" stroke-width=".17"/>
<circle cx="90" cy="96" r=".54" fill="#fff"/>
<g fill="none" stroke="#f00" stroke-width=".17">
<path d="M167.3 33.9h.1M167.3 33.9v1.8M172.8 33.9h.1M172.8 33.9v1.8M178.3 33.9h.1M178.3 33.9v1.8M94.2 48.5h.1M94.2 48.5v5.5M96 48.5h.1M96 48.5v5.5M121.1 55.8h.1M121.1 55.8l.5 .5"/>
<path d="M121.6 56.3h.1M121.6 59.4h5.5M121.6 55.2l-.5 .6M121.6 55.8h5.5M127.1 59.4h.1M127.1 55.8h.1M167.3 43h.1M167.3 41.1v1.9M172.8 43h.1M172.8 41.1v1.9M178.3 43h.1M178.3 41.1v1.9"/>
<path d="M121.6 61.3h5.5M121.6 63.1h5.5M121.6 64.9h5.5M121.6 66.8h5.5M121.6 68.6h5.5M121.6 72.3h5.5M121.6 74.1h5.5M121.6 75.9h5.5M121.6 77.7h5.5M121.6 79.6h5.5M127.1 61.3h.1M127.1 63.1h.1"/>
<path d="M127.1 64.9h.1M127.1 66.8h.1M127.1 68.6h.1M127.1 72.3h.1M127.1 74.1h.1M127.1 75.9h.1M127.1 77.7h.1M127.1 79.6h.1M85 96h.1M85 97.9h.1M85 96h4.5M85 97.9h5.6"/>
<path d="M90.6 98.4h.1M90.6 97.3l.5 .6M91.1 97.9h.1M91.1 97.9l-.5 .5M121.6 96h5.5M121.6 97.9h5.5M121.6 81.4h5.5M121.6 83.2h5.5M121.6 85h5.5M121.6 99.7h5.5M121.6 94.2h5.5M121.6 92.4h5.5"/>
<path d="M121.6 90.6h5.5M121.6 88.7h5.5M127.1 81.4h.1M127.1 83.2h.1M127.1 85h.1M127.1 99.7h.1M127.1 97.9h.1M127.1 96h.1M127.1 94.2h.1M127.1 92.4h.1M127.1 90.6h.1M127.1 88.7h.1"/>
<path d="M143.6 90.6h.1M143.6 88.7h.1M143.6 90.6h1.8M143.6 88.7h1.8M150.9 90.6h1.8M150.9 88.7h1.8M152.7 90.6h.1M152.7 88.7h.1M244.2 81.4h.1M244.2 83.2h.1M244.2 85h.1M244.2 86.9h.1"/>
<path d="M244.2 88.7h.1M244.2 81.4h5.4M244.2 83.2h5.4M244.2 85h5.4M244.2 88.7h5.4M244.2 86.9h5.4M257 81.4h5.5M257 83.2h5.5M257 85h5.5M257 88.7h5.5M257 86.9h5.5M262.5 81.4h.1"/>
<path d="M262.5 83.2h.1M262.5 85h.1M262.5 86.9h.1M262.5 88.7h.1M121.6 105.2h5.5M121.6 107h5.5M121.6 108.8h5.5M121.6 110.7h5.5M121.6 112.5h5.5M121.6 114.3h5.5M121.6 116.2h5.5M121.6 118h5.5"/>
<path d="M121.6 101.5h5.5M127.1 105.2h.1M127.1 107h.1M127.1 108.8h.1M127.1 110.7h.1M127.1 112.5h.1M127.1 114.3h.1M127.1 116.2h.1M127.1 118h.1M127.1 101.5h.1M143.6 112.5h.1M143.6 110.7h.1"/>
<path d="M143.6 110.7h1.8M143.6 112.5h1.8M150.9 110.7h1.8M150.9 112.5h1.8M152.7 112.5h.1M152.7 110.7h.1M94.2 132.6h.1M94.2 127.1v5.5M96 132.6h.1M96 127.1v5.5M121.6 121.6h5.5M121.6 123.4h5.5"/>
<path d="M121.6 125.3h5.5M127.1 121.6h.1M127.1 123.4h.1M127.1 125.3h.1"/>
<circle cx="90" cy="96" r=".54"/>
</g>
<path d="M106 67.9h2.2M108.2 67.9h.1M91.5 95.3h4.7M96.2 95.3h.1M114.2 122.7h2.8M114.6 120.9h2.4M114.7 124.6h2.3M117 120.9h.1M117 122.7h.1M117 124.6h.1" fill="none" stroke="#004080" stroke-width=".16"/>
<g fill="none" stroke="#00f" stroke-width=".17">
<path d="M166.8 37.3h.1M166.8 39.5h.1M166.8 37.3l1.1 1.1M166.8 39.5l1.1 1.1M167.3 35.7l.6 .5M167.9 36.2h.1M167.9 38.4h.1M167.9 36.2l-1.1 1.1M167.9 38.4l-1.1 1.1M172.3 37.3h.1M172.3 39.5h.1M172.3 37.3l1.1 1.1"/>
<path d="M172.3 39.5l1.1 1.1M172.8 35.7l.6 .5M173.4 36.2h.1M173.4 38.4h.1M173.4 36.2l-1.1 1.1M173.4 38.4l-1.1 1.1M177.8 37.3h.1M177.8 39.5h.1M177.8 37.3l1.1 1.1M177.8 39.5l1.1 1.1M178.3 35.7l.6 .5M178.9 36.2h.1"/>
<path d="M178.9 38.4h.1M178.9 36.2l-1.1 1.1M178.9 38.4l-1.1 1.1M167.3 41.1h.1M167.9 40.6h.1M167.9 40.6l-.6 .5M172.8 41.1h.1M173.4 40.6h.1M173.4 40.6l-.6 .5M178.3 41.1h.1M178.9 40.6h.1M178.9 40.6l-.6 .5"/>
<path d="M205.7 70.4h1.9M207.6 70.4h.1M209.4 71.7h.1M209.4 69.1v2.6M209.4 70.4h3.7M213.1 70.4h.1M249.6 79.6h7.4v11h-7.4zM252 79.6v-.8h2.6v.8M146 90h.1M146 88.2h.1M146 90l-.6 .6M146 90l1.1 1.1"/>
<path d="M146 88.2l-.6 .5M146 88.2l1.1 1.1M147.1 91.1h.1M147.1 89.3h.1M148.2 90h.1M148.2 88.2h.1M148.2 90l-1.1 1.1M148.2 90l1.1 1.1M148.2 88.2l-1.1 1.1M148.2 88.2l1.1 1.1M149.3 91.1h.1M149.3 89.3h.1"/>
<path d="M150.3 90h.1M150.3 88.2h.1M150.3 90l-1 1.1M150.3 90l.6 .6M150.3 88.2l-1 1.1M150.3 88.2l.6 .5M150.9 90.6h.1M150.9 88.7h.1M251.8 90.6v.7h2.6v-.7M146 111.9h.1M146 110.1h.1M146 111.9l-.6 .6"/>
<path d="M146 111.9l1.1 1.1M146 110.1l-.6 .6M146 110.1l1.1 1.1M147.1 113h.1M147.1 111.2h.1M148.2 111.9h.1M148.2 110.1h.1M148.2 111.9l-1.1 1.1M148.2 111.9l1.1 1.1M148.2 110.1l-1.1 1.1M148.2 110.1l1.1 1.1M149.3 113h.1"/>
<path d="M149.3 111.2h.1M150.3 111.9h.1M150.3 110.1h.1M150.3 111.9l-1 1.1M150.3 111.9l.6 .6M150.3 110.1l-1 1.1M150.3 110.1l.6 .6M150.9 112.5h.1M150.9 110.7h.1"/>
</g>
<path d="M207.6 69.1l1.8 1.3-1.8 1.3z" fill-rule="evenodd" fill="#00f"/>
<path d="M207.6 69.1l1.8 1.3-1.8 1.3z" fill="none" stroke="#00f" stroke-width=".17"/>
<path d="M211.6 69l.7-.4-.3 .7z" fill-rule="evenodd" fill="#00f"/>
<path d="M211.6 69l.7-.4-.3 .7z" fill="none" stroke="#00f" stroke-width=".17"/>
<path d="M210.5 69l.7-.4-.3 .7z" fill-rule="evenodd" fill="#00f"/>
<g fill="none" stroke="#00f" stroke-width=".17">
<path d="M183.3 37.3h.1M183.3 39.5h.1M183.3 37.3l1.1 1.1M183.3 39.5l1.1 1.1M183.8 35.7l.6 .5M184.4 36.2h.1M184.4 38.4h.1M184.4 36.2l-1.1 1.1M184.4 38.4l-1.1 1.1M183.8 41.1h.1M184.4 40.6h.1M184.4 40.6l-.6 .5"/>
<path d="M205.7 66.8h1.9M207.6 66.8h.1M209.4 68h.1M209.4 65.5v2.5M209.4 66.8h3.7M210 69.9h.1M210.5 69l.7-.4-.3 .7zM211.1 69.9h.1M211.1 68.8l-1.1 1.1M212.2 68.8l-1.1 1.1M213.1 66.8h.1"/>
</g>
<path d="M183.8 33.9h.1M183.8 33.9v1.8M183.8 43h.1M183.8 41.1v1.9M203.9 70.4h.1M203.9 70.4h1.8M213.1 70.4h1.8M214.9 70.4h.1" fill="none" stroke="#f00" stroke-width=".17"/>
<path d="M207.6 65.5l1.8 1.3-1.8 1.2z" fill-rule="evenodd" fill="#00f"/>
<path d="M207.6 65.5l1.8 1.3-1.8 1.2z" fill="none" stroke="#00f" stroke-width=".17"/>
<path d="M211.6 65.3l.7-.4-.3 .8z" fill-rule="evenodd" fill="#00f"/>
<path d="M211.6 65.3l.7-.4-.3 .8z" fill="none" stroke="#00f" stroke-width=".17"/>
<path d="M210.5 65.3l.7-.4-.3 .8z" fill-rule="evenodd" fill="#00f"/>
<path d="M210 66.2h.1M210.5 65.3l.7-.4-.3 .8zM211.1 66.2h.1M211.1 65.1l-1.1 1.1M212.2 65.1l-1.1 1.1" fill="none" stroke="#00f" stroke-width=".17"/>
<path d="M203.9 66.8h.1M203.9 66.8h1.8M213.1 66.8h1.8M214.9 66.8h.1" fill="none" stroke="#f00" stroke-width=".17"/>
<circle cx="136.2" cy="88.7" r=".34" fill="#f0f"/>
<circle cx="136.2" cy="88.7" r=".34" fill="none" stroke="#f0f" stroke-width=".17"/>
<circle cx="138.1" cy="90.5" r=".36" fill="#f0f"/>
<circle cx="138.1" cy="90.5" r=".36" fill="none" stroke="#f0f" stroke-width=".17"/>
<circle cx="269.7" cy="94.2" r=".34" fill="#f0f"/>
<circle cx="269.7" cy="94.2" r=".34" fill="none" stroke="#f0f" stroke-width=".17"/>
<circle cx="139.9" cy="110.6" r=".35" fill="#f0f"/>
<circle cx="139.9" cy="110.6" r=".35" fill="none" stroke="#f0f" stroke-width=".17"/>
<circle cx="94.2" cy="136.2" r=".34" fill="#f0f"/>
<circle cx="94.2" cy="136.2" r=".34" fill="none" stroke="#f0f" stroke-width=".17"/>
<circle cx="96" cy="136.2" r=".34" fill="#f0f"/>
<circle cx="96" cy="136.2" r=".34" fill="none" stroke="#f0f" stroke-width=".17"/>
<circle cx="139.9" cy="92.3" r=".35" fill="#f0f"/>
<circle cx="139.9" cy="92.3" r=".35" fill="none" stroke="#f0f" stroke-width=".17"/>
<circle cx="96" cy="46.6" r=".35" fill="#f0f"/>
<circle cx="96" cy="46.6" r=".35" fill="none" stroke="#f0f" stroke-width=".17"/>
<circle cx="222.2" cy="74.1" r=".35" fill="#f0f"/>
<circle cx="222.2" cy="74.1" r=".35" fill="none" stroke="#f0f" stroke-width=".17"/>
<circle cx="222.2" cy="70.4" r=".34" fill="#f0f"/>
<circle cx="222.2" cy="70.4" r=".34" fill="none" stroke="#f0f" stroke-width=".17"/>
<circle cx="222.2" cy="66.8" r=".34" fill="#f0f"/>
<circle cx="222.2" cy="66.8" r=".34" fill="none" stroke="#f0f" stroke-width=".17"/>
<circle cx="222.2" cy="50.3" r=".34" fill="#f0f"/>
<circle cx="222.2" cy="50.3" r=".34" fill="none" stroke="#f0f" stroke-width=".17"/>
<circle cx="222.2" cy="53.9" r=".34" fill="#f0f"/>
<circle cx="222.2" cy="53.9" r=".34" fill="none" stroke="#f0f" stroke-width=".17"/>
<circle cx="222.2" cy="52.1" r=".34" fill="#f0f"/>
<circle cx="222.2" cy="52.1" r=".34" fill="none" stroke="#f0f" stroke-width=".17"/>
<circle cx="178.3" cy="28.3" r=".35" fill="#f0f"/>
<circle cx="178.3" cy="28.3" r=".35" fill="none" stroke="#f0f" stroke-width=".17"/>
<circle cx="172.8" cy="28.3" r=".35" fill="#f0f"/>
<circle cx="172.8" cy="28.3" r=".35" fill="none" stroke="#f0f" stroke-width=".17"/>
<circle cx="145.4" cy="64.9" r=".35" fill="#f0f"/>
<circle cx="145.4" cy="64.9" r=".35" fill="none" stroke="#f0f" stroke-width=".17"/>
<circle cx="222.2" cy="97.8" r=".34" fill="#f0f"/>
<circle cx="222.2" cy="97.8" r=".34" fill="none" stroke="#f0f" stroke-width=".17"/>
<circle cx="222.2" cy="77.7" r=".34" fill="#f0f"/>
<circle cx="222.2" cy="77.7" r=".34" fill="none" stroke="#f0f" stroke-width=".17"/>
<circle cx="178.3" cy="52.1" r=".34" fill="#f0f"/>
<circle cx="178.3" cy="52.1" r=".34" fill="none" stroke="#f0f" stroke-width=".17"/>
<circle cx="172.8" cy="50.3" r=".34" fill="#f0f"/>
<circle cx="172.8" cy="50.3" r=".34" fill="none" stroke="#f0f" stroke-width=".17"/>
<circle cx="183.8" cy="53.9" r=".36" fill="#f0f"/>
<circle cx="183.8" cy="53.9" r=".36" fill="none" stroke="#f0f" stroke-width=".17"/>
<circle cx="167.3" cy="48.5" r=".34" fill="#f0f"/>
<circle cx="167.3" cy="48.5" r=".34" fill="none" stroke="#f0f" stroke-width=".17"/>
<circle cx="167.3" cy="28.3" r=".35" fill="#f0f"/>
<circle cx="167.3" cy="28.3" r=".35" fill="none" stroke="#f0f" stroke-width=".17"/>
<circle cx="96" cy="28.3" r=".35" fill="#f0f"/>
<circle cx="96" cy="28.3" r=".35" fill="none" stroke="#f0f" stroke-width=".17"/>
<circle cx="222.2" cy="141.7" r=".34" fill="#f0f"/>
<circle cx="222.2" cy="141.7" r=".34" fill="none" stroke="#f0f" stroke-width=".17"/>
<circle cx="138.1" cy="112.5" r=".36" fill="#f0f"/>
<circle cx="138.1" cy="112.5" r=".36" fill="none" stroke="#f0f" stroke-width=".17"/>
<circle cx="136.2" cy="114.3" r=".34" fill="#f0f"/>
<circle cx="136.2" cy="114.3" r=".34" fill="none" stroke="#f0f" stroke-width=".17"/>
<g font-size="5.2">
<text x="105.2" y="166.2">ECE3301L SESSION 1</text>
<text x="123.4" y="171.7">LAB 3</text>
</g>
<g font-size="3.8" fill="#f00">
<text x="79.6" y="9.7">REMOVE</text>
<text x="96.1" y="9.7">THE</text>
<text x="105.7" y="9.7">JUMPER</text>
<text x="122.1" y="9.7">AT</text>
<text x="129.5" y="9.7">JP3</text>
<text x="139.1" y="9.7">THAT</text>
<text x="151.1" y="9.7">IS</text>
<text x="158.5" y="9.7">CONNECTING</text>
<text x="184.1" y="9.7">PIN</text>
<text x="193.8" y="9.7">1</text>
<text x="79.6" y="13.5">TO 2 AND MOVE IT TO CONNECT FROM PIN 2 TO PIN 3.</text>
<text x="79.6" y="17.3">THIS</text>
<text x="91.6" y="17.3">WILL</text>
<text x="103.5" y="17.3">ALLOW</text>
<text x="117.8" y="17.3">THE</text>
<text x="127.5" y="17.3">SIGNAL</text>
<text x="144.1" y="17.3">'RA3'</text>
<text x="158.4" y="17.3">TO</text>
<text x="165.9" y="17.3">WORK</text>
<text x="177.9" y="17.3">PROPERLY.</text>
</g>
<g font-size="3.8">
<text x="41.1" y="24.3">DEVELOPMENT</text>
<text x="70.1" y="24.3">BOARD</text>
<text x="167.3" y="27.8">+5V</text>
</g>
<g font-size="3.5" fill="#000080">
<text x="107" y="53.4">U1</text>
<text x="132.6" y="51.6">JP3</text>
</g>
<text font-size="3.3" x="121.6" y="34.7">VREF = 4.096V</text>
<g font-size="2.9" fill="#000080">
<text x="200.3" y="87.8">D1</text>
<text x="200.3" y="131.7">D2</text>
</g>
<text font-size="2.4" fill="#000080" x="207.6" y="45.2">SW1</text>
<g font-size="1.7">
<text x="139.4" y="40.7">1</text>
<text x="139.4" y="42.6">2</text>
<text x="139.4" y="44.4">3</text>
<text x="93.8" y="52.7" transform="rotate(-90 93.8 52.7)">32</text>
<text x="95.6" y="52.7" transform="rotate(-90 95.6 52.7)">11</text>
<text x="203.5" y="48">1</text>
<text x="203.5" y="49.9">2</text>
<text x="203.5" y="51.7">3</text>
<text x="203.5" y="53.6">4</text>
<text x="214.3" y="48">8</text>
<text x="214.3" y="49.9">7</text>
<text x="214.3" y="51.7">6</text>
<text x="214.3" y="53.6">5</text>
<text x="122.9" y="59">2</text>
<text x="122.9" y="55.4">14</text>
<text x="122.9" y="60.9">3</text>
<text x="122.9" y="62.7">4</text>
<text x="122.9" y="64.5">5</text>
<text x="122.9" y="66.3">6</text>
<text x="122.9" y="68.2">7</text>
<text x="122.9" y="71.8">33</text>
<text x="122.9" y="73.7">34</text>
<text x="122.9" y="75.5">35</text>
<text x="122.9" y="77.3">36</text>
<text x="122.9" y="79.2">37</text>
<text x="122.9" y="81">38</text>
<text x="122.9" y="82.8">39</text>
<text x="247.4" y="81">1</text>
<text x="247.4" y="82.8">3</text>
<text x="258.2" y="81">2</text>
<text x="258.2" y="82.8">4</text>
<text x="122.9" y="84.6">40</text>
<text x="122.9" y="88.3">15</text>
<text x="247.4" y="84.6">5</text>
<text x="247.4" y="86.4">7</text>
<text x="247.4" y="88.3">9</text>
<text x="258.2" y="84.6">6</text>
<text x="258.2" y="86.4">8</text>
<text x="258.2" y="88.3">10</text>
<text x="88.3" y="95.6">1</text>
<text x="122.9" y="95.6">23</text>
<text x="122.9" y="93.8">18</text>
<text x="122.9" y="91.9">17</text>
<text x="122.9" y="90.1">16</text>
<text x="196.3" y="91.9">1</text>
<text x="87.4" y="97.5">13</text>
<text x="122.9" y="101.1">26</text>
<text x="122.9" y="99.3">25</text>
<text x="122.9" y="97.5">24</text>
<text x="196.3" y="97.5">3</text>
<text x="214.3" y="97.5">2</text>
<text x="122.9" y="104.7">19</text>
<text x="122.9" y="106.6">20</text>
<text x="196.3" y="102.9">4</text>
<text x="122.9" y="108.4">21</text>
<text x="122.9" y="110.2">22</text>
<text x="122.9" y="112.1">27</text>
<text x="122.9" y="113.9">28</text>
<text x="122.9" y="115.7">29</text>
<text x="122.9" y="117.6">30</text>
<text x="122.9" y="121.2">8</text>
<text x="122.9" y="123">9</text>
<text x="122.9" y="124.9">10</text>
<text x="93.8" y="130.2" transform="rotate(-90 93.8 130.2)">31</text>
<text x="95.6" y="130.2" transform="rotate(-90 95.6 130.2)">12</text>
<text x="196.3" y="135.8">1</text>
<text x="196.3" y="141.3">3</text>
<text x="214.3" y="141.3">2</text>
<text x="196.3" y="146.8">4</text>
</g>
<g font-size="1.7" fill="#004080">
<text x="95" y="58.4" transform="rotate(-90 95 58.4)">VDD</text>
<text x="96.8" y="58.4" transform="rotate(-90 96.8 58.4)">VDD</text>
<text x="109.1" y="56.6">OSC2/CLKOUT</text>
<text x="102.3" y="63.9">RA2/AN2/VREF-/CVREF</text>
<text x="108.4" y="65.7">RA3/AN3VREF+</text>
<text x="113.8" y="60.2">RA0/AN0</text>
<text x="113.8" y="62.1">RA1/AN1</text>
<text x="98.6" y="69.3">RA5/AN4/SS/HLVDIN/C2OUT</text>
<text x="106.8" y="67.5">RA4/T0CKIC1OUT</text>
<text x="104.5" y="73">RB0/INT0/FLT0/AN12</text>
<text x="108.8" y="74.8">RB1/INT1/AN10</text>
<text x="109.8" y="76.7">RB2/INT2/AN8</text>
<text x="108.8" y="80.3">RB4/KBI0/AN11</text>
<text x="108.9" y="78.5">RB3/AN9/CCP2</text>
<text x="109.2" y="82.2">RB5/KBI1/PGM</text>
<text x="109.4" y="84">RB6/KBI2/PGC</text>
<text x="105.3" y="89.5">RC0/T1OSO/T13CKI</text>
<text x="109.4" y="85.8">RB7/KBI3/PGD</text>
<text x="107.3" y="91.3">RC1/T1OSI/CCP2</text>
<text x="108.9" y="93.1">RC2/CCP1/P1A</text>
<text x="109.9" y="95">RC3/SCK/SCL</text>
<text x="39.3" y="96.8">1</text>
<text x="39.3" y="98.6">2</text>
<text x="39.3" y="100.5">3</text>
<text x="91.5" y="96.8">MCLR/Vpp</text>
<text x="91.5" y="98.6">OSC1/CLKIN/RA7</text>
<text x="110.3" y="96.8">RC4/SDI/SDA</text>
<text x="112.1" y="100.5">RC6/TX/CK</text>
<text x="113.4" y="98.6">RC5/SDO</text>
<text x="39.3" y="102.3">4</text>
<text x="39.3" y="104.1">5</text>
<text x="39.3" y="105.9">6</text>
<text x="112.1" y="102.3">RC7/RX/DT</text>
<text x="112.7" y="105.9">RD0/PSP0</text>
<text x="112.7" y="107.8">RD1/PSP1</text>
<text x="112.7" y="109.6">RD2/PSP2</text>
<text x="112.7" y="111.4">RD3/PSP3</text>
<text x="112.7" y="113.2">RD4/PSP4</text>
<text x="109" y="116.9">RD6/PSP6/P1C</text>
<text x="109" y="118.7">RD7/PSP7/P1D</text>
<text x="109.1" y="115.1">RD5/PSP5/P1B</text>
<text x="110.5" y="124.2">RE1/WR/AN6</text>
<text x="111" y="122.4">RE0/RD/AN5</text>
<text x="95" y="126.2" transform="rotate(-90 95 126.2)">Vss</text>
<text x="96.8" y="126.2" transform="rotate(-90 96.8 126.2)">Vss</text>
<text x="111" y="126.1">RE2/CS/AN7</text>
</g>
<g font-size="1.6">
<text x="94.6" y="24">+5V</text>
<text x="48.5" y="88.3">USB_POWER</text>
</g>
<g font-size="1.6" fill="#000080">
<text x="169.2" y="37.1">R1</text>
<text x="169.2" y="38.9">1K</text>
<text x="174.7" y="37.1">R2</text>
<text x="174.7" y="38.9">1K</text>
<text x="180.2" y="37.1">R3</text>
<text x="180.2" y="38.9">1K</text>
<text x="185.6" y="37.1">R4</text>
<text x="185.6" y="38.9">1K</text>
<text x="130.8" y="53.6">HEADER 3</text>
<text x="206.7" y="57.4">SW DIP-4</text>
<text x="141.7" y="71.9">RINT0</text>
<text x="153.5" y="71.9">220</text>
<text x="202.1" y="70">LED2</text>
<text x="202.1" y="66.4">LED1</text>
<text x="214.9" y="70">LED</text>
<text x="214.9" y="66.4">LED</text>
<text x="141.7" y="73.7">RINT1</text>
<text x="141.7" y="77.3">RINT3</text>
<text x="141.7" y="75.5">RINT2</text>
<text x="153.5" y="73.7">220</text>
<text x="153.5" y="77.3">220</text>
<text x="153.5" y="75.5">220</text>
<text x="202.1" y="73.7">LED3</text>
<text x="202.1" y="77.3">LED4</text>
<text x="214.9" y="73.7">LED</text>
<text x="214.9" y="77.3">LED</text>
<text x="244.2" y="75.5">LOGIC ANALYZER PROBE</text>
<text x="141.7" y="88.3">RINT4</text>
<text x="153.5" y="88.3">220</text>
<text x="37.3" y="94">JP1</text>
<text x="141.7" y="92">RINT6</text>
<text x="141.7" y="90.2">RINT5</text>
<text x="153.5" y="92">220</text>
<text x="153.5" y="90.2">220</text>
<text x="249.6" y="93.8">HEADER 5X2</text>
<text x="31.5" y="108.6">HEADER 6</text>
<text x="141.7" y="113.9">RINT9</text>
<text x="141.7" y="112.1">RINT8</text>
<text x="141.7" y="110.3">RINT7</text>
<text x="153.5" y="113.9">220</text>
<text x="153.5" y="112.1">220</text>
<text x="153.5" y="110.3">220</text>
<text x="194.8" y="108.5">LED_RGB COMMON CATHODE</text>
<text x="103.3" y="130.4">PIC18F4620</text>
<text x="194.8" y="152.3">LED_RGB COMMON CATHODE</text>
</g>
<g font-size="1.6" fill="#f00">
<text x="162.3" y="59.1">RA0</text>
<text x="162.3" y="60.9">RA1</text>
<text x="162.3" y="62.7">RA2</text>
<text x="162.3" y="64.6">RA3</text>
<text x="162.3" y="71.9">PORTB.0</text>
<text x="162.3" y="77.3">PORTB.3</text>
<text x="162.3" y="75.5">PORTB.2</text>
<text x="162.3" y="73.7">PORTB.1</text>
<text x="162.3" y="81">RC0</text>
<text x="162.3" y="82.8">RC1</text>
<text x="239.1" y="81">LA0</text>
<text x="239.1" y="82.8">LA2</text>
<text x="264.7" y="81">LA1</text>
<text x="264.7" y="82.8">LA3</text>
<text x="162.3" y="84.7">RC2</text>
<text x="162.3" y="88.3">PORTC.0</text>
<text x="239.1" y="84.7">LA4</text>
<text x="239.1" y="86.5">LA6</text>
<text x="264.7" y="84.7">LA5</text>
<text x="264.7" y="86.5">LA7</text>
<text x="162.3" y="92">PORTC.2</text>
<text x="162.3" y="90.2">PORTC.1</text>
<text x="162.3" y="110.3">PORTD.3</text>
<text x="162.3" y="113.9">PORTD.5</text>
<text x="162.3" y="112.1">PORTD.4</text>
<text x="162.3" y="117.6">RD3</text>
<text x="162.3" y="119.4">RD4</text>
<text x="162.3" y="121.2">RD5</text>
<text x="162.3" y="124.9">RE2</text>
</g>
<g font-size="1.5">
<text x="147.2" y="46.1">JUMPER</text>
<text x="147.2" y="42.4">INSTALL</text>
<text x="224" y="80.8">to LA0</text>
<text x="224" y="82.6">to LA1</text>
<text x="224" y="84.5">to LA2</text>
<text x="227.7" y="117.4">to LA3</text>
<text x="227.7" y="119.2">to LA4</text>
<text x="227.7" y="121">to LA5</text>
<text x="227.7" y="124.7">to LA7</text>
</g>
<g font-size="1.5" fill="#00f">
<text x="198.5" y="91.8">R-</text>
<text x="198.5" y="97.2">G-</text>
<text x="198.5" y="102.7">B-</text>
<text x="198.5" y="135.7">R-</text>
<text x="198.5" y="141.1">G-</text>
<text x="198.5" y="146.6">B-</text>
</g>
<g font-size="1.5" fill="#f00">
<text x="236.9" y="97.2">Notes: Make sure to connect</text>
<text x="236.9" y="98.7">and 10 of logic analyzer probe</text>
<text x="236.9" y="100.2">the</text>
<text x="240.6" y="100.2">board's</text>
<text x="247.9" y="100.2">ground</text>
<text x="262.4" y="97.2">pins</text>
<text x="265.2" y="98.7">to</text>
<text x="267" y="97.2">9</text>
</g>
<g font-size=".6">
<text x="28.5" y=".7">E</text>
<text x="83.7" y=".7">D</text>
<text x="139" y=".7">C</text>
<text x="194.2" y=".7">B</text>
<text x="249.4" y=".7">A</text>
<text x=".3" y="19">E</text>
<text x="277.3" y="19">E</text>
<text x=".3" y="54.1">D</text>
<text x="277.3" y="54.1">D</text>
<text x=".3" y="89.2">C</text>
<text x="277.3" y="89.2">C</text>
<text x=".3" y="124.4">B</text>
<text x="277.3" y="124.4">B</text>
<text x=".3" y="159.5">A</text>
<text x="277.3" y="159.5">A</text>
<text x="28.5" y="177.2">E</text>
<text x="83.7" y="177.2">D</text>
<text x="139" y="177.2">C</text>
<text x="194.2" y="177.2">B</text>
<text x="249.4" y="177.2">A</text>
</g>
</svg>
